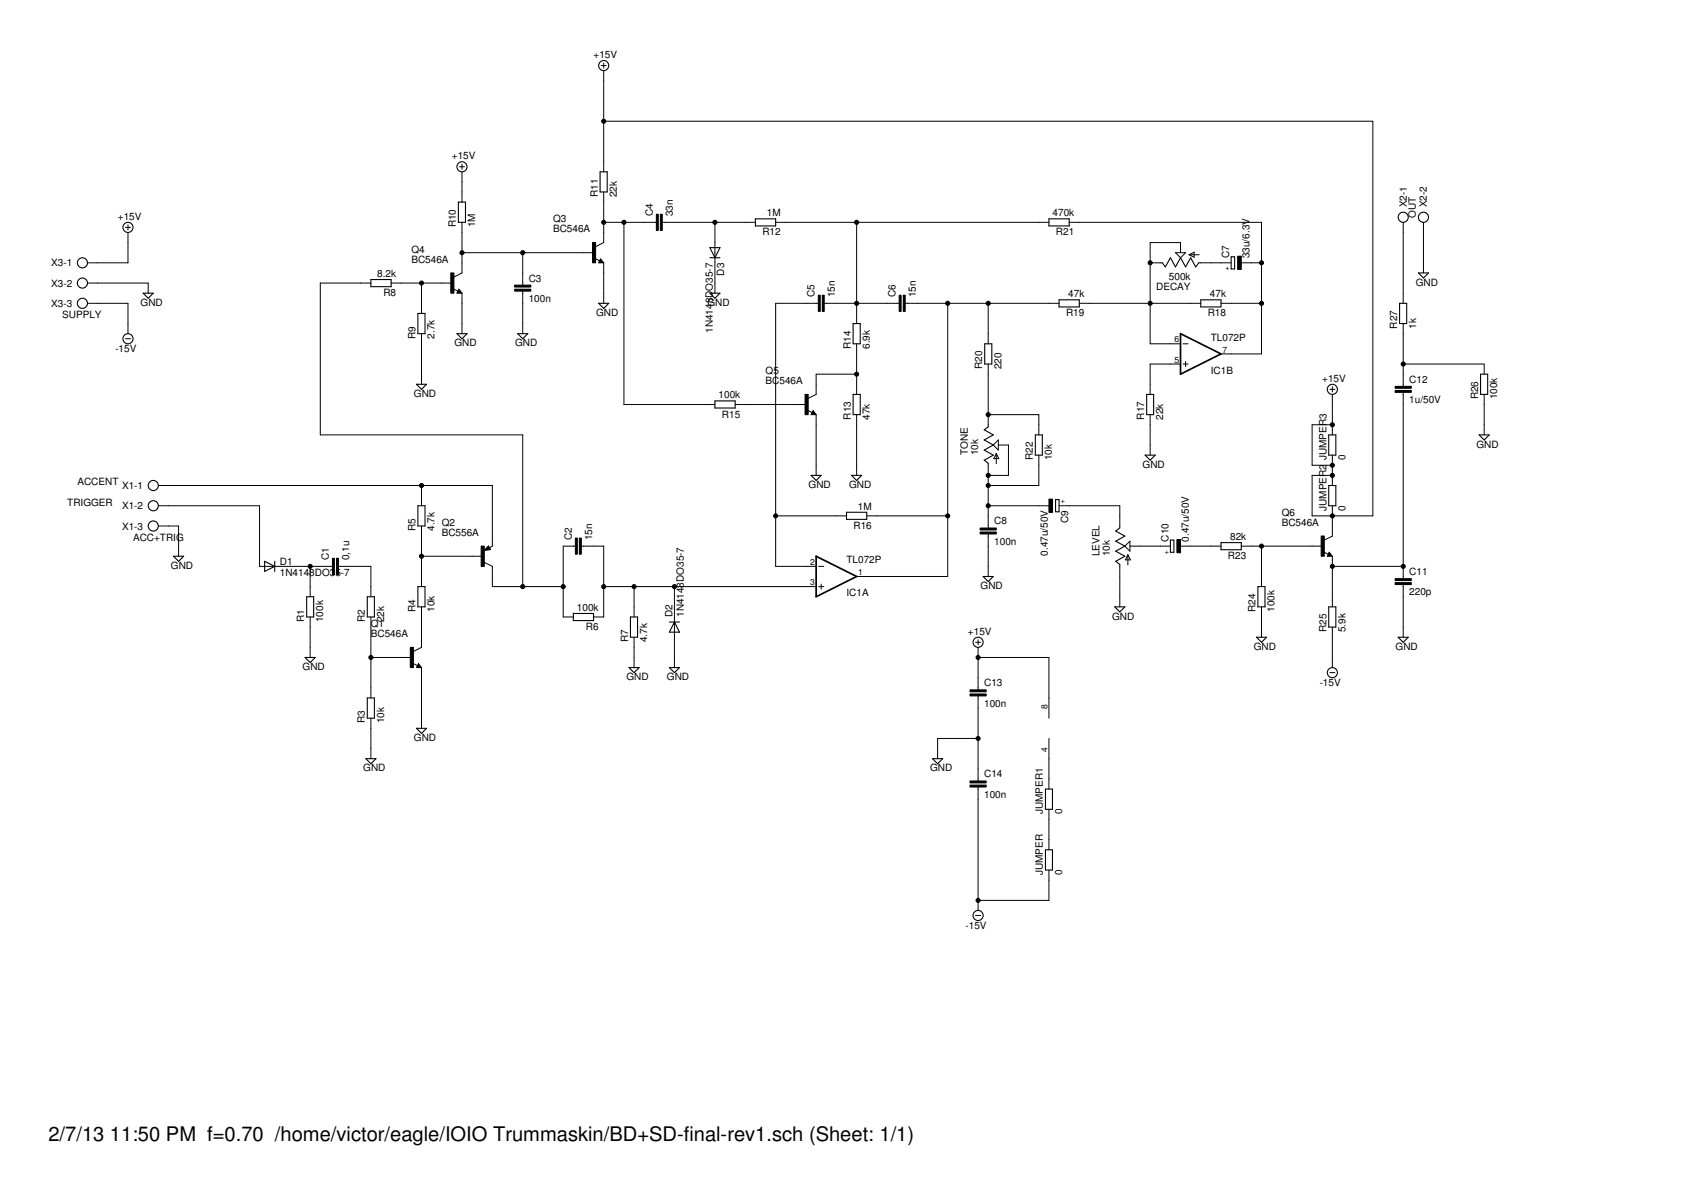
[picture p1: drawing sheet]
<svg xmlns="http://www.w3.org/2000/svg" width="297mm" height="210mm" viewBox="0 0 297 210" stroke-linecap="round" stroke-linejoin="round" font-family="sans-serif">
<g fill="none" stroke="#000" stroke-width=".18">
<path d="M105.6 11.5h.9M106 11.1v.9M106 12.4v17.8M22 39.9h.9M22.5 39.5v.9M80.7 29.3h.9M81.2 28.9v.8M81.2 30.2v5.3M81.2 39.1v8.8l-1.5 .8M106 33.7v8.9l-1.4 .7M106 39.1h9.3M106 21.3h135.2v69.3h-10.7v-7.1h3.5"/>
<path d="M109.6 39.1v32h16M116.4 39.1h16.3M125.6 39.1v12.4M136.2 39.1h48.1M150.5 39.1v17.7M187.8 39.1h33.8v23.1h-7.1M246.5 39.1v14.2M250 39.1v8.8M15.4 49.7h10.6v1.8M15.4 53.3h7.1v5.3M22 59.5h.9M22.5 40.8v5.4h-7.1"/>
<path d="M65.2 49.7h-8.9v26.7h35.5v26.6M68.7 49.7h10.7M74 49.7v5.4M74 58.6v8.9M79.6 50.7l.9 .5M80.6 50.8l.6 .7h-.9zM81.2 51.5v7.1M81.2 44.4h23.1M91.8 44.4v5.7M91.8 51.1v7.5M104.5 45.4l.8 .4M105.5 45.5l.5 .7h-.8z"/>
<path d="M106 46.2v7.1M143.7 53.3h-7.5v46.2h7.2M144.8 53.3h13.1M159 53.3h27M166.5 53.3v48h-16M173.6 53.3v7.1M189.6 53.3h21.3M202 46.2h2.2M206.5 44.4h1.8l-.9 .9zM207.4 44.4v-1.8h-5.4v17.8h5.4M208.9 44.7h1.8M208.9 44.7l.9-.4v.9z"/>
<path d="M210.6 46.2h5.7M214.5 53.3h7.1M218 46.2h3.6M246.5 56.8v11.1M129.1 71.1h12.5M141.8 72.1l.9 .4M142.8 72.1l.6 .7h-.9zM143.4 72.8v10.7M150.5 65.7h-7.1v3.6l-1.5 .7M150.5 60.4v8.9M150.5 72.8v10.7M173.6 72.8h8.9v3.6"/>
<path d="M173.6 63.9v11.1M175 79.7v1.7M175 79.7l.5 .9h-.9zM175.4 77.3v1.8l-.9-.9zM175.4 78.2h1.7v5.3h-3.5M182.5 79.9v5.4h-8.9M202 72.8v7.1M207.4 63.9h-5.4v5.4M207.8 63.9h.9M207.8 60.4h.9M208.3 63.5v.9M233.6 68.4h.9"/>
<path d="M234 67.9v.9M234 69.3v7.1M234 79.9v5.4M234 74.6h-3.5v7.1h3.5M246.5 63.9h14.2v1.8M246.5 68.9v32.7M260.7 69.3v7.1M27.8 85.3h58.7v10.6l-.5 .3M27.8 88.8h17.8v10.7h12.8M27.8 92.4h3.6v5.3M54.5 99.5v5.3M59.5 99.5h5.7v5.3"/>
<path d="M74 85.3v3.5M74 92.4v10.6M74 97.7h10.7M85.1 98.8l1.4 .7v3.5h12.4M85.8 95.9l.4 .6-1.1 .2zM101 95.9h-2.1v12.5h1.8M102.1 95.9h3.9v12.5h-1.7M136.2 90.6h12.5M143.8 99.5h.9M152.3 90.6h14.2M173.6 81.4v11.3M173.6 93.8v7.5"/>
<path d="M173.6 88.8h10.7M186 88.8h10.7v3.9M196.7 99.1v7.5M197.6 95.9l.9-.8v1.7zM198.1 97.5v1.7M198.1 97.5l.5 .8h-.9zM198.5 95.9h7.1M207.4 95.9h7.1M218 95.9h14.3M221.6 95.9v7.1M232.5 96.9l.8 .5M233.5 97l.5 .7h-.8z"/>
<path d="M234 99.5h12.5M234 88.8v5.4l-1.4 .7M234 97.7v8.9M54.5 108.4v7.1M65.2 115.5h7.1M65.2 108.4v14.2M72.5 116.5l.8 .4M73.5 116.6l.5 .7h-.8zM74 106.6v7.1l-1.4 .7M74 117.3v10.6M106 103h37.4M111.4 103v5.4"/>
<path d="M111.4 111.9v5.4M118.5 103v14.3M143.8 103h.9M144.3 102.6v.9M171.4 112.8h.9M171.8 115.5h12.5v10.7M171.8 112.4v.9M171.8 113.7v7.5M221.6 106.6v5.3M233.6 118.2h.9M234 110.2v7.1M246.5 102.7v9.2"/>
<path d="M65.2 126.2v7.1M171.8 122.2v15M171.8 138.2v21.7M171.8 129.7h-7.1v3.6M184.3 129.7v8.9M184.3 142.2v7.1M184.3 152.8v5.4h-12.5M171.4 160.8h.9"/>
</g>
<g fill="none" stroke="#000" stroke-width=".19">
<path d="M80.5 35.5h1.3v3.6h-1.3zM105.4 30.2h1.3v3.5h-1.3zM132.7 38.4h3.5v1.3h-3.5zM184.3 38.4h3.5v1.3h-3.5zM25.1 51.5h1.8l-.9 .9zM65.2 49.1h3.5v1.3h-3.5zM73.4 55.1h1.3v3.5h-1.3zM80.3 58.6h1.7l-.8 .9zM80.6 51.1l.1 .2h-.3l.2-.3 .4 .4h-.6M90.9 58.6h1.8l-.9 .9zM105.2 53.3h1.7l-.9 .9zM105.5 45.8l.1 .2h-.3l.2-.4 .4 .5h-.6"/>
<path d="M124.7 43.5h1.8l-.9 1.8zM124.7 45.3h1.8M124.7 51.5h1.8l-.9 .9zM149.9 56.8h1.2v3.6h-1.2zM186 52.7h3.6v1.2h-3.6zM204.2 46.2l.5 .7 .9-1.6 .9 1.6 .9-1.6 .9 1.6 .8-1.6 .9 1.6 .6-.7M210.9 52.7h3.6v1.2h-3.6zM216.3 45.1h.6v2.1h-.6zM245.9 53.3h1.2v3.5h-1.2zM249.2 47.9h1.7l-.9 .9zM73.2 67.5h1.7l-.9 .9zM125.6 70.4h3.5v1.3h-3.5z"/>
<path d="M142.8 72.5l.1 .1h-.2l.1-.3 .4 .4h-.5M149.9 69.3h1.2v3.5h-1.2zM173 60.4h1.2v3.5h-1.2zM173.6 75l-.7 .5 1.6 .9-1.6 .9 1.6 .9-1.6 .9 1.6 .8-1.6 .9 .7 .6M181.9 76.4h1.2v3.5h-1.2zM201.1 79.9h1.8l-.9 .9zM201.4 69.3h1.2v3.5h-1.2zM233.4 76.4h1.3v3.5h-1.3zM259.8 76.4h1.8l-.9 .9zM260.1 65.7h1.2v3.6h-1.2zM30.5 97.7h1.8l-.9 .9zM46.5 98.6l1.8 .9-1.8 .9z"/>
<path d="M48.3 98.6v1.8M73.4 88.8h1.3v3.6h-1.3zM85.8 96.4h-.3l.3-.2 .2 .3-.8 .1 .6-.6 .2 .5M142.5 83.5h1.8l-.9 .9zM148.7 90h3.6v1.2h-3.6zM149.6 83.5h1.8l-.9 .9zM185.4 87.8h.6v2.1h-.6zM196.7 92.7l-.7 .6 1.6 .9-1.6 .9 1.6 .8-1.6 .9 1.6 .9-1.6 .9 .7 .5M205.6 94.9h.6v2.1h-.6zM214.5 95.3h3.5v1.3h-3.5zM233.4 85.3h1.3v3.5h-1.3zM233.5 97.4l.1 .1h-.3l.2-.3 .3 .4h-.5"/>
<path d="M53.6 115.5h1.8l-.9 .9zM53.9 104.8h1.2v3.6h-1.2zM64.5 104.8h1.3v3.6h-1.3zM73.4 103h1.3v3.6h-1.3zM73.5 116.9l.1 .2h-.3l.2-.4 .4 .5h-.6M100.7 107.8h3.6v1.2h-3.6zM110.5 117.3h1.8l-.9 .9zM110.7 108.4h1.3v3.5h-1.3zM117.6 109.3h1.8M117.6 117.3h1.8l-.9 .9zM118.5 109.3l.9 1.7h-1.8zM172.7 101.3h1.8l-.9 .9z"/>
<path d="M195.8 106.6h1.8l-.9 .9zM220.7 111.9h1.8l-.9 .9zM221 103h1.2v3.6h-1.2zM233.4 106.6h1.3v3.6h-1.3zM245.6 111.9h1.8l-.9 .9zM64.3 133.3h1.7l-.8 .9zM64.5 122.6h1.3v3.6h-1.3zM73.2 127.9h1.7l-.9 .9zM163.8 133.3h1.8l-.9 .9zM183.6 138.6h1.3v3.6h-1.3zM183.6 149.3h1.3v3.5h-1.3z"/>
<circle cx="106" cy="11.5" r=".89"/>
<circle cx="22.5" cy="39.9" r=".89"/>
<circle cx="81.2" cy="29.3" r=".89"/>
<circle cx="246.5" cy="38.2" r=".89"/>
<circle cx="250" cy="38.2" r=".89"/>
<circle cx="14.5" cy="46.2" r=".89"/>
<circle cx="14.5" cy="49.7" r=".89"/>
<circle cx="14.5" cy="53.3" r=".89"/>
<circle cx="22.5" cy="59.5" r=".89"/>
<circle cx="234" cy="68.4" r=".89"/>
<circle cx="26.9" cy="85.3" r=".89"/>
<circle cx="26.9" cy="88.8" r=".89"/>
<circle cx="26.9" cy="92.4" r=".89"/>
<circle cx="171.8" cy="112.8" r=".89"/>
<circle cx="234" cy="118.2" r=".89"/>
<circle cx="171.8" cy="160.8" r=".89"/>
</g>
<g fill="#000" stroke="#000" stroke-width=".18">
<path d="M115.3 37.6h.3v2.9h-.3zM116 37.6h.3v2.9h-.3zM79.2 47.9h.5v3.6h-.5zM90.4 50.8h2.8v.3h-2.8zM90.4 50.1h2.8v.3h-2.8zM104.1 42.6h.5v3.6h-.5zM143.7 51.9h.4v2.8h-.4zM144.4 51.9h.4v2.8h-.4zM157.9 51.9h.4v2.8h-.4zM158.7 51.9h.3v2.8h-.3zM217.4 45h.6v2.3h-.6zM141.4 69.3h.6v3.5h-.6z"/>
<path d="M245.1 68.6h2.8v.3h-2.8zM245.1 67.9h2.8v.3h-2.8zM58.4 98.1h.3v2.8h-.3zM59.1 98.1h.4v2.8h-.4zM84.5 95.9h.6v3.6h-.6zM101.1 94.5h.3v2.8h-.3zM101.8 94.5h.3v2.8h-.3zM172.2 93.5h2.8v.3h-2.8zM172.2 92.8h2.8v.3h-2.8zM184.3 87.7h.6v2.3h-.6zM206.7 94.8h.7v2.3h-.7zM232.1 94.1h.5v3.6h-.5z"/>
<path d="M72.1 113.7h.5v3.6h-.5zM245.1 102.3h2.8v.4h-2.8zM245.1 101.6h2.8v.4h-2.8zM170.4 121.9h2.8v.3h-2.8zM170.4 121.2h2.8v.3h-2.8zM170.4 137.9h2.8v.3h-2.8zM170.4 137.2h2.8v.3h-2.8z"/>
</g>
<path d="M207.4 58.6l7.1 3.6-7.1 3.5zM143.4 97.7l7.1 3.6-7.1 3.5z" fill="none" stroke="#000" stroke-width=".3"/>
<g fill="#000" stroke="#000" stroke-width=".18">
<circle cx="106" cy="21.3" r=".36"/>
<circle cx="106" cy="39.1" r=".36"/>
<circle cx="109.6" cy="39.1" r=".36"/>
<circle cx="125.6" cy="39.1" r=".36"/>
<circle cx="150.5" cy="39.1" r=".36"/>
<circle cx="74" cy="49.7" r=".36"/>
<circle cx="81.2" cy="44.4" r=".36"/>
<circle cx="91.8" cy="44.4" r=".36"/>
<circle cx="150.5" cy="53.3" r=".36"/>
<circle cx="166.5" cy="53.3" r=".36"/>
<circle cx="173.6" cy="53.3" r=".36"/>
<circle cx="202" cy="53.3" r=".36"/>
<circle cx="202" cy="46.2" r=".36"/>
<circle cx="221.6" cy="53.3" r=".36"/>
<circle cx="221.6" cy="46.2" r=".36"/>
<circle cx="150.5" cy="65.7" r=".36"/>
<circle cx="173.6" cy="72.8" r=".36"/>
<circle cx="234" cy="74.6" r=".36"/>
<circle cx="246.5" cy="63.9" r=".36"/>
<circle cx="54.5" cy="99.5" r=".36"/>
<circle cx="74" cy="85.3" r=".36"/>
<circle cx="74" cy="97.7" r=".36"/>
<circle cx="136.2" cy="90.6" r=".36"/>
<circle cx="166.5" cy="90.6" r=".36"/>
<circle cx="173.6" cy="85.3" r=".36"/>
<circle cx="173.6" cy="83.5" r=".36"/>
<circle cx="173.6" cy="88.8" r=".36"/>
<circle cx="221.6" cy="95.9" r=".36"/>
<circle cx="234" cy="83.5" r=".36"/>
<circle cx="234" cy="81.7" r=".36"/>
<circle cx="234" cy="90.6" r=".36"/>
<circle cx="234" cy="99.5" r=".36"/>
<circle cx="246.5" cy="99.5" r=".36"/>
<circle cx="65.2" cy="115.5" r=".36"/>
<circle cx="91.8" cy="103" r=".36"/>
<circle cx="98.9" cy="103" r=".36"/>
<circle cx="106" cy="103" r=".36"/>
<circle cx="111.4" cy="103" r=".36"/>
<circle cx="118.5" cy="103" r=".36"/>
<circle cx="171.8" cy="115.5" r=".36"/>
<circle cx="171.8" cy="129.7" r=".36"/>
<circle cx="171.8" cy="158.2" r=".36"/>
</g>
<g font-size="3.5">
<text x="8.5" y="200.4">2/7/13</text>
<text x="19.3" y="200.4">11:50 PM f=0.70 /home/victor/eagle/IOIO Trummaskin/BD+SD-final-rev1.sch (Sheet: 1/1)</text>
</g>
<g font-size="1.8">
<text x="104.3" y="10.2">+15V</text>
<text x="79.4" y="28">+15V</text>
<text x="105" y="34.6" transform="rotate(-90 105 34.6)">R11</text>
<text x="108.3" y="34.6" transform="rotate(-90 108.3 34.6)">22k</text>
<text x="20.7" y="38.6">+15V</text>
<text x="80.1" y="39.9" transform="rotate(-90 80.1 39.9)">R10</text>
<text x="83.5" y="39.9" transform="rotate(-90 83.5 39.9)">1M</text>
<text x="97.1" y="40.8">BC546A</text>
<text x="97.1" y="39.1">Q3</text>
<text x="114.7" y="38" transform="rotate(-90 114.7 38)">C4</text>
<text x="118.2" y="38" transform="rotate(-90 118.2 38)">33n</text>
<text x="133.9" y="41.4">R12</text>
<text x="134.7" y="38">1M</text>
<text x="184.9" y="38">470k</text>
<text x="185.5" y="41.4">R21</text>
<text x="247.1" y="36.4" transform="rotate(-90 247.1 36.4)">X2-1</text>
<text x="248.7" y="38.3" transform="rotate(-90 248.7 38.3)">OUT</text>
<text x="250.7" y="36.4" transform="rotate(-90 250.7 36.4)">X2-2</text>
<text x="9" y="46.8">X3-1</text>
<text x="72.3" y="46.2">BC546A</text>
<text x="72.3" y="44.4">Q4</text>
<text x="215.9" y="45.4" transform="rotate(-90 215.9 45.4)">C7</text>
<text x="219.5" y="45.4" transform="rotate(-90 219.5 45.4)">33u/6.3V</text>
<text x="9" y="50.4">X3-2</text>
<text x="9" y="53.9">X3-3</text>
<text x="24.7" y="53.7">GND</text>
<text x="66.3" y="48.7">8.2k</text>
<text x="67.3" y="52">R8</text>
<text x="92.9" y="53">100n</text>
<text x="92.9" y="49.5">C3</text>
<text x="124.3" y="53.7">GND</text>
<text x="127.2" y="48.4" transform="rotate(-90 127.2 48.4)">D3</text>
<text x="143.1" y="52.2" transform="rotate(-90 143.1 52.2)">C5</text>
<text x="146.7" y="52.2" transform="rotate(-90 146.7 52.2)">15n</text>
<text x="157.3" y="52.2" transform="rotate(-90 157.3 52.2)">C6</text>
<text x="160.9" y="52.2" transform="rotate(-90 160.9 52.2)">15n</text>
<text x="187.6" y="52.2">47k</text>
<text x="203.1" y="51">DECAY</text>
<text x="205.3" y="49.2">500k</text>
<text x="212.5" y="52.2">47k</text>
<text x="248.7" y="50.2">GND</text>
<text x="10.9" y="55.9">SUPPLY</text>
<text x="73" y="59.5" transform="rotate(-90 73 59.5)">R9</text>
<text x="76.3" y="59.5" transform="rotate(-90 76.3 59.5)">2.7k</text>
<text x="104.7" y="55.5">GND</text>
<text x="125.2" y="58.5" transform="rotate(-90 125.2 58.5)">1N4148DO35-7</text>
<text x="187.3" y="55.6">R19</text>
<text x="212.1" y="55.6">R18</text>
<text x="212.7" y="59.9">TL072P</text>
<text x="245.4" y="57.7" transform="rotate(-90 245.4 57.7)">R27</text>
<text x="248.8" y="57.7" transform="rotate(-90 248.8 57.7)">1k</text>
<text x="20.3" y="61.9">-15V</text>
<text x="79.8" y="60.8">GND</text>
<text x="90.5" y="60.8">GND</text>
<text x="134.5" y="65.7">Q5</text>
<text x="149.4" y="61.3" transform="rotate(-90 149.4 61.3)">R14</text>
<text x="152.8" y="61.3" transform="rotate(-90 152.8 61.3)">6.9k</text>
<text x="172.5" y="64.8" transform="rotate(-90 172.5 64.8)">R20</text>
<text x="175.9" y="64.8" transform="rotate(-90 175.9 64.8)">220</text>
<text x="212.7" y="65.6">IC1B</text>
<text x="72.7" y="69.7">GND</text>
<text x="126.2" y="70">100k</text>
<text x="134.5" y="67.5">BC546A</text>
<text x="232.3" y="67.1">+15V</text>
<text x="247.5" y="70.8">1u/50V</text>
<text x="247.5" y="67.2">C12</text>
<text x="259.7" y="70.2" transform="rotate(-90 259.7 70.2)">R26</text>
<text x="263" y="70.2" transform="rotate(-90 263 70.2)">100k</text>
<text x="126.8" y="73.4">R15</text>
<text x="149.4" y="73.7" transform="rotate(-90 149.4 73.7)">R13</text>
<text x="152.8" y="73.7" transform="rotate(-90 152.8 73.7)">47k</text>
<text x="201" y="73.7" transform="rotate(-90 201 73.7)">R17</text>
<text x="204.3" y="73.7" transform="rotate(-90 204.3 73.7)">22k</text>
<text x="170" y="79.9" transform="rotate(-90 170 79.9)">TONE</text>
<text x="171.8" y="79.9" transform="rotate(-90 171.8 79.9)">10k</text>
<text x="181.4" y="80.8" transform="rotate(-90 181.4 80.8)">R22</text>
<text x="184.8" y="80.8" transform="rotate(-90 184.8 80.8)">10k</text>
<text x="200.7" y="82.2">GND</text>
<text x="233" y="80.8" transform="rotate(-90 233 80.8)">JUMPER3</text>
<text x="236.3" y="80.8" transform="rotate(-90 236.3 80.8)">0</text>
<text x="259.4" y="78.6">GND</text>
<text x="11.8" y="88.8">TRIGGER</text>
<text x="13.6" y="85.3">ACCENT</text>
<text x="21.4" y="85.9">X1-1</text>
<text x="21.4" y="89.5">X1-2</text>
<text x="142" y="85.7">GND</text>
<text x="149.1" y="85.7">GND</text>
<text x="150.7" y="89.5">1M</text>
<text x="233" y="89.7" transform="rotate(-90 233 89.7)">JUMPER2</text>
<text x="236.3" y="89.7" transform="rotate(-90 236.3 89.7)">0</text>
<text x="21.4" y="93">X1-3</text>
<text x="23.4" y="95">ACC+TRIG</text>
<text x="73" y="93.3" transform="rotate(-90 73 93.3)">R5</text>
<text x="76.3" y="93.3" transform="rotate(-90 76.3 93.3)">4.7k</text>
<text x="77.6" y="94.2">BC556A</text>
<text x="77.6" y="92.4">Q2</text>
<text x="100.4" y="94.9" transform="rotate(-90 100.4 94.9)">C2</text>
<text x="104" y="94.9" transform="rotate(-90 104 94.9)">15n</text>
<text x="149.9" y="92.9">R16</text>
<text x="174.7" y="95.7">100n</text>
<text x="174.7" y="92.1">C8</text>
<text x="187.6" y="91.9" transform="rotate(-90 187.6 91.9)">C9</text>
<text x="205.3" y="95.1" transform="rotate(-90 205.3 95.1)">C10</text>
<text x="208.8" y="95.1" transform="rotate(-90 208.8 95.1)">0.47u/50V</text>
<text x="216.1" y="94.9">82k</text>
<text x="225.1" y="92.4">BC546A</text>
<text x="225.1" y="90.6">Q6</text>
<text x="30" y="99.9">GND</text>
<text x="49.1" y="101.1">1N4148DO35-7</text>
<text x="49.1" y="99.2">D1</text>
<text x="57.8" y="98.4" transform="rotate(-90 57.8 98.4)">C1</text>
<text x="61.3" y="98.4" transform="rotate(-90 61.3 98.4)">0,1u</text>
<text x="148.7" y="99">TL072P</text>
<text x="184.1" y="97.6" transform="rotate(-90 184.1 97.6)">0.47u/50V</text>
<text x="193.1" y="97.7" transform="rotate(-90 193.1 97.7)">LEVEL</text>
<text x="194.9" y="97.7" transform="rotate(-90 194.9 97.7)">10k</text>
<text x="215.7" y="98.2">R23</text>
<text x="247.5" y="101">C11</text>
<text x="73" y="107.5" transform="rotate(-90 73 107.5)">R4</text>
<text x="76.3" y="107.5" transform="rotate(-90 76.3 107.5)">10k</text>
<text x="101.3" y="107.3">100k</text>
<text x="148.7" y="104.7">IC1A</text>
<text x="172.3" y="103.5">GND</text>
<text x="220.5" y="107.5" transform="rotate(-90 220.5 107.5)">R24</text>
<text x="223.9" y="107.5" transform="rotate(-90 223.9 107.5)">100k</text>
<text x="247.5" y="104.6">220p</text>
<text x="53.4" y="109.3" transform="rotate(-90 53.4 109.3)">R1</text>
<text x="56.8" y="109.3" transform="rotate(-90 56.8 109.3)">100k</text>
<text x="64.1" y="109.3" transform="rotate(-90 64.1 109.3)">R2</text>
<text x="65.1" y="111.9">BC546A</text>
<text x="65.1" y="110.2">Q1</text>
<text x="67.5" y="109.3" transform="rotate(-90 67.5 109.3)">22k</text>
<text x="102.9" y="110.7">R6</text>
<text x="110.3" y="112.8" transform="rotate(-90 110.3 112.8)">R7</text>
<text x="113.7" y="112.8" transform="rotate(-90 113.7 112.8)">4.7k</text>
<text x="118.1" y="108.4" transform="rotate(-90 118.1 108.4)">D2</text>
<text x="120.1" y="108.4" transform="rotate(-90 120.1 108.4)">1N4148DO35-7</text>
<text x="170" y="111.5">+15V</text>
<text x="195.4" y="108.8">GND</text>
<text x="233" y="111" transform="rotate(-90 233 111)">R25</text>
<text x="236.3" y="111" transform="rotate(-90 236.3 111)">5.9k</text>
<text x="53.1" y="117.7">GND</text>
<text x="110" y="119.5">GND</text>
<text x="117.1" y="119.5">GND</text>
<text x="220.3" y="114.2">GND</text>
<text x="245.1" y="114.2">GND</text>
<text x="172.9" y="124.1">100n</text>
<text x="172.9" y="120.6">C13</text>
<text x="231.8" y="120.6">-15V</text>
<text x="64.1" y="127" transform="rotate(-90 64.1 127)">R3</text>
<text x="67.5" y="127" transform="rotate(-90 67.5 127)">10k</text>
<text x="72.7" y="130.2">GND</text>
<text x="63.8" y="135.5">GND</text>
<text x="163.4" y="135.5">GND</text>
<text x="172.9" y="136.6">C14</text>
<text x="172.9" y="140.1">100n</text>
<text x="183.2" y="143" transform="rotate(-90 183.2 143)">JUMPER1</text>
<text x="186.6" y="143" transform="rotate(-90 186.6 143)">0</text>
<text x="183.2" y="153.7" transform="rotate(-90 183.2 153.7)">JUMPER</text>
<text x="186.6" y="153.7" transform="rotate(-90 186.6 153.7)">0</text>
<text x="169.6" y="163.2">-15V</text>
</g>
<g font-size="1.5">
<text x="206.3" y="60.1">6</text>
<text x="206.3" y="63.7">5</text>
<text x="214.7" y="61.9">7</text>
<text x="142.3" y="99.2">2</text>
<text x="150.7" y="101">1</text>
<text x="142.3" y="102.8">3</text>
<text x="184" y="124.5" transform="rotate(-90 184 124.5)">8</text>
<text x="184" y="132.2" transform="rotate(-90 184 132.2)">4</text>
</g>
<g font-size="1.2">
<text x="215.3" y="47.5">+</text>
<text x="186.3" y="88.4">+</text>
<text x="204.6" y="97.2">+</text>
</g>
</svg>
